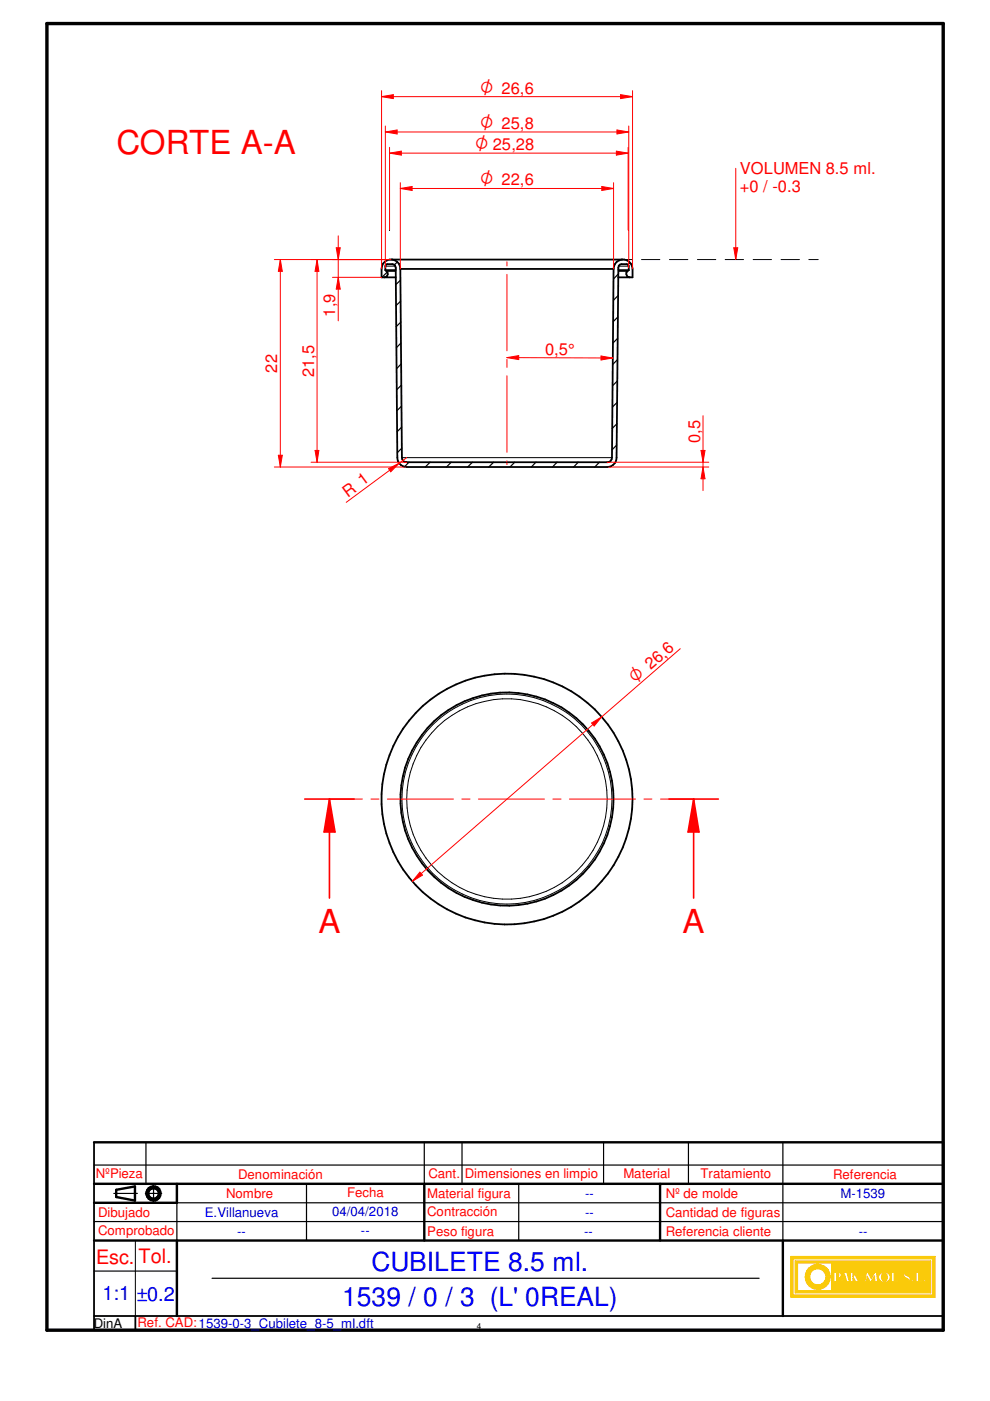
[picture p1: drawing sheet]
<svg xmlns="http://www.w3.org/2000/svg" width="210mm" height="297mm" viewBox="0 0 210 297" stroke-linecap="round" stroke-linejoin="round" font-family="sans-serif">
<path d="M9.9 5h190.1v277h-190.1z" fill="none" stroke="#000" stroke-width=".72"/>
<g fill="none" stroke="#000" stroke-width=".51">
<path d="M19.9 255h17.6M19.9 251h180.1M24.6 252.3v1.5M28.6 251.5v3.1M140 251v12M19.9 263h180.1M166 263v16"/>
<circle cx="32.5" cy="253" r="1.5"/>
<circle cx="32.6" cy="253" r="1.14"/>
</g>
<path d="M19.9 242.2v39.8h180.1v-39.8M19.9 279h180.1M28.7 279v3" fill="none" stroke="#000" stroke-width=".38"/>
<g fill="none" stroke="#000" stroke-width=".25">
<path d="M19.9 247h180.1M19.9 259h180.1M24.1 253h5M30.8 253h3.5M30.9 242.2v8.8M32.6 251.3v3.5M37.5 255v8M65 251v12M98 242.2v8.8M110 251v12M128 242.2v8.8M146 242.2v8.8"/>
<path d="M166 242.2v20.8M19.9 269.5h17.6M45 271h116"/>
</g>
<g fill="#faca0a">
<path d="M167.7 266.4v8.6h30.5v-8.6zM168.1 266.9h29.7v7.7h-29.7z" fill-rule="evenodd"/>
<path d="M168.6 267.3v6.8h28.7v-6.8zM193.1 271.5a.3 .3 0 0 1 .6 0 .3 .3 0 0 1-.6 0zM194.2 269.7h.6v1.9h.8v.2h-1.4zM195.9 271.4l.4-.1v.4l-.3 .1zM169.1 267.8h7.2v5.8h-7.2zM176.8 269.7h.8a.61 .61 0 0 1 .8 .5 .61 .61 0 0 1-.6 .7h-.4v.9h-.6zM179 269.7h.5l.6 2.1h-.6l-.1-.4h-.6l-.2 .4h-.2zM180.3 269.7h.5v.9l.8-.9h.3l-.5 .7 .7 1.4h-.7l-.5-.9-.1 .9h-.5zM182.2 270.6h.8v.2h-.8zM183.7 269.7h.3l.7 1.4 .8-1.4h.3l.3 2.1h-.6l-.1-1.2-.7 1.2h-.2l-.6-1.2-.2 1.2h-.4zM186.4 270.2a1.19 1.19 0 0 1 1.7-.4 1.19 1.19 0 0 1 .3 1.7 1.2 1.2 0 0 1-1.5 .2 1.2 1.2 0 0 1-.5-1.5zM189 269.7h.6v1.9h.8v.2h-1.4zM191.6 270a.73 .73 0 0 1 .8-.3 .73 .73 0 0 1 .6 .6l-.3 .1a.35 .35 0 0 0-.3-.5 .35 .35 0 0 0-.4 .4l.3 .1a.74 .74 0 0 1 .6 1.1 .74 .74 0 0 1-1.2 .1l-.1-.5h.2v.3a.35 .35 0 0 0 .5 .2 .35 .35 0 0 0 .1-.5 .88 .88 0 0 1-.8-1.1z" fill-rule="evenodd"/>
</g>
<g fill="none" stroke="#faca0a" stroke-width=".25">
<path d="M176.8 269.7h.8a.63 .63 0 0 1 .7 .3 .63 .63 0 0 1 0 .8l-.9 .1v.9h-.6zM179 269.7h.5l.6 2.1h-.6l-.1-.4h-.6l-.2 .4h-.2zM180.3 269.7h.5v.9l.8-.9h.3l-.5 .7 .7 1.4h-.7l-.5-.9-.1 .9h-.5zM183.7 269.7h.3l.7 1.4 .8-1.4h.3l.3 2.1h-.6l-.1-1.2-.7 1.2h-.2l-.6-1.2-.2 1.2h-.4zM186.4 270.2a1.19 1.19 0 0 1 1.7-.4 1.19 1.19 0 0 1 .3 1.7 1.2 1.2 0 0 1-1.5 .2 1.2 1.2 0 0 1-.5-1.5zM191.8 271.3h.1M192.2 271.7l-.4-.3v-.3h-.2a.73 .73 0 0 0 .4 .7 .73 .73 0 0 0 .8-.1M192.2 271.7h.1M192.2 269.7l-.4 .2-.2 .4a1.24 1.24 0 0 0 .9 1l.1 .1M192.3 269.7h.1M192.3 269.7l.6 .3 .1 .3-.3 .1a.35 .35 0 0 0-.3-.5 .35 .35 0 0 0-.4 .4l1 .6-.2 .8M192.3 270.4h.1"/>
<path d="M192.6 271.4h.1M192.6 271.4l-.4 .3M192.8 271.7h.1"/>
</g>
<path d="M171.3 269.1a2.65 2.65 0 0 1 2.9-.9 2.65 2.65 0 0 1 1.8 2.4h-.9a1.75 1.75 0 0 0-2.6-1.4 1.75 1.75 0 0 0 0 3 1.75 1.75 0 0 0 2.6-1.4h.9a2.66 2.66 0 0 1-3.6 2.4 2.66 2.66 0 0 1-1.1-4.1z" fill-rule="evenodd" fill="#faca0a"/>
<path d="M171.5 268.9a2.65 2.65 0 0 1 2.8-.7 2.65 2.65 0 0 1 1.7 2.4h-.9a1.74 1.74 0 0 0-2.6-1.4 1.74 1.74 0 0 0 0 3 1.74 1.74 0 0 0 2.6-1.4h.9a2.65 2.65 0 0 1-3.7 2.3 2.65 2.65 0 0 1-.8-4.2z" fill="none" stroke="#faca0a" stroke-width=".25"/>
<path d="M177.4 270l.4 .2v.4l-.3 .2h-.1z" fill-rule="evenodd" fill="#faca0a"/>
<path d="M177.4 270l.4 .2v.4l-.3 .2h-.1z" fill="none" stroke="#faca0a" stroke-width=".25"/>
<path d="M179.1 270.3l.2 .8h-.5z" fill="#faca0a"/>
<path d="M179.1 270.3l.2 .8h-.5z" fill="none" stroke="#faca0a" stroke-width=".25"/>
<path d="M187.1 270.2a.65 .65 0 0 1 .8-.1 .65 .65 0 0 1 .3 .7 .68 .68 0 0 1-.7 .9 .68 .68 0 0 1-.6-.9z" fill-rule="evenodd" fill="#faca0a"/>
<g fill="none" stroke="#faca0a" stroke-width=".25">
<path d="M167.7 266.4h30.5v8.6h-30.5zM168.1 266.9h29.7v7.7h-29.7zM168.6 267.3h28.7v6.8h-28.7zM169.1 267.8h7.2v5.8h-7.2zM182.2 270.6h.8v.2h-.8zM187.2 270l.3-.1a.9 .9 0 0 1 .6 .9 .9 .9 0 0 1-.6 .9 .96 .96 0 0 1-.3-1.7zM189 269.7h.6v1.9h.8v.2h-1.4zM194.2 269.7h.6v1.9h.8v.2h-1.4zM195.9 271.4l.4-.1v.4l-.3 .1z"/>
<circle cx="193.4" cy="271.5" r=".27"/>
</g>
<path d="M19.9 242.2h180.1M24.6 253.8l4 .8M28.6 251.5l-4 .8M37.5 251v4M90 251v12M37.5 263v16" fill="none" stroke="#000" stroke-width=".51"/>
<path d="M37.5 255h162.5M90 242.2v8.8" fill="none" stroke="#000" stroke-width=".25"/>
<g fill="none" stroke="#000" stroke-width=".21">
<path d="M28.7 263v16"/>
<circle cx="107.5" cy="169.4" r="21.2"/>
<circle cx="107.5" cy="169.4" r="22.3"/>
</g>
<g fill="none" stroke="#000" stroke-width=".38">
<circle cx="107.5" cy="169.4" r="22.6"/>
<circle cx="107.5" cy="169.4" r="26.6"/>
</g>
<path d="M69.8 169.4h7M78.7 169.4h1.6M82.1 169.4h14M97.9 169.4h1.8M101.4 169.4h14M117.2 169.4h1.8M120.7 169.4h14M136.5 169.4h1.7M140 169.4h7.1" fill="none" stroke="#f00" stroke-width=".21"/>
<path d="M75.1 169.4h-5.3v21M141.8 169.4h5.3" fill="none" stroke="#f00" stroke-width=".34"/>
<path d="M69.8 169.4l1.2 7h-2.3z" fill="#f00"/>
<path d="M69.8 169.4l1.2 7h-2.3zM147.1 169.4v21" fill="none" stroke="#f00" stroke-width=".34"/>
<path d="M147.1 169.4l1.1 7h-2.3z" fill="#f00"/>
<path d="M64.6 169.4h5.2M147.1 169.4l1.1 7h-2.3zM147.1 169.4h5.2" fill="none" stroke="#f00" stroke-width=".34"/>
<g fill="none" stroke="#000" stroke-width=".25">
<path d="M82.1 57.7l-1.1 1.1M84.2 55.5l-.6 .7M84.9 59.4l-1 1M131.1 58.1l-1 1M133.6 55.7l-.5 .4M85 63.8l-1.1 1M85 68.3l-1 1M85 72.7l-1 1M85 77.2l-.9 1M130.9 76.2l-1 1.1M131 71.7l-1 1M131 67.2l-1 1"/>
<path d="M131.1 62.7l-1.1 1M85.1 81.7l-1 .9M85.1 86.1l-.9 1M85.2 90.6l-1 .9M85.2 95l-1 1M86.7 98l-.9 1M91.2 98l-1 1M95.7 98l-1 1M100.2 98l-1.1 1M104.6 98l-1 1M109.1 98l-1 1M113.6 98l-1 1"/>
<path d="M118.1 98l-1 1M122.6 98l-1 1M127.1 98l-1 1M130.8 94.4l-1 1M130.8 89.8l-1 1M130.9 85.3l-1.1 1M130.9 80.8l-1 1"/>
</g>
<path d="M81.7 57.3l.1-1.2 1.4-.1a.82 .82 0 0 1 .7 1l.3 40a1.97 1.97 0 0 0 2 2h42.5a1.97 1.97 0 0 0 2-2l.4-40a.76 .76 0 0 1 .7-1l1.4 .1 .1 1.2M81.7 57.3h2.2M81.7 57.3a.79 .79 0 0 1 .5 .8 .79 .79 0 0 1-.7 .7M83.2 55a1.97 1.97 0 0 1 1.7 2M83.9 58.8h-3a3.1 3.1 0 0 1 1.1-3.6l.6-.2h49.8a2.05 2.05 0 0 1 1.7 2v1.8h-3M84.9 57h45.2M84.9 57l.3 40a.94 .94 0 0 0 1 1h42.5a.94 .94 0 0 0 1.1-1l.3-40M131.1 57.3h2.2M131.8 55a1.96 1.96 0 0 0-1.7 2M133.3 57.3a.79 .79 0 0 0-.5 .8 .79 .79 0 0 0 .7 .7" fill="none" stroke="#000" stroke-width=".38"/>
<path d="M81.7 56.4h2.1M82 57.5h1.9M131.1 57.5h1.9M131.1 56.4h2.2M85.2 97h44.6" fill="none" stroke="#000" stroke-width=".21"/>
<path d="M84.9 38.7v18.3M84.9 40l2.5-.5v.9zM130.1 38.7v18.3" fill="none" stroke="#f00" stroke-width=".21"/>
<path d="M84.9 40l2.5-.5v.9z" fill="#f00"/>
<path d="M127.6 39.5l2.5 .5-2.5 .4z" fill="none" stroke="#f00" stroke-width=".21"/>
<path d="M127.6 39.5l2.5 .5-2.5 .4z" fill="#f00"/>
<path d="M84.9 40h45.2M58.2 55h24.7M59.4 55l.5 2.5h-.9zM107.5 55.5v.9M107.5 58.2v16.2M107.5 76.2v1.7M107.5 79.7v16.2M58.2 99h28M107.5 97.7v.8" fill="none" stroke="#f00" stroke-width=".21"/>
<path d="M59.4 55l.5 2.5h-.9z" fill="#f00"/>
<path d="M59 96.5h.9l-.5 2.5z" fill="none" stroke="#f00" stroke-width=".21"/>
<path d="M59 96.5h.9l-.5 2.5z" fill="#f00"/>
<path d="M156 35.7v19.3M59.4 55v44" fill="none" stroke="#f00" stroke-width=".21"/>
<path d="M132.1 55h1.9M136 55h3.9M141.9 55h3.9M147.9 55h3.9M153.8 55h3.8M159.7 55h3.9M165.6 55h3.9M171.5 55h2" fill="none" stroke="#000" stroke-width=".21"/>
<path d="M155.6 52.5h.8l-.4 2.5z" fill="#f00"/>
<path d="M155.6 52.5h.8l-.4 2.5zM128.7 98h21.6M128.7 99h21.6M148.6 95.5h.9l-.4 2.5z" fill="none" stroke="#f00" stroke-width=".21"/>
<path d="M148.6 95.5h.9l-.4 2.5z" fill="#f00"/>
<path d="M149.1 99l.4 2.5h-.9z" fill="none" stroke="#f00" stroke-width=".21"/>
<path d="M149.1 99l.4 2.5h-.9z" fill="#f00"/>
<path d="M66 55h16.9M67.2 55l.4 2.5h-.8zM66 98h20.2M149.1 88.1v15.9" fill="none" stroke="#f00" stroke-width=".21"/>
<path d="M67.2 55l.4 2.5h-.8z" fill="#f00"/>
<path d="M66.8 95.5h.8l-.4 2.5z" fill="none" stroke="#f00" stroke-width=".21"/>
<path d="M66.8 95.5h.8l-.4 2.5z" fill="#f00"/>
<path d="M82.6 31.2v17.6M82.6 32.5l2.5-.5v.9zM133.2 31.2v17.6M67.2 55v43" fill="none" stroke="#f00" stroke-width=".21"/>
<path d="M82.6 32.5l2.5-.5v.9z" fill="#f00"/>
<path d="M130.7 32l2.5 .5-2.5 .4z" fill="none" stroke="#f00" stroke-width=".21"/>
<path d="M130.7 32l2.5 .5-2.5 .4z" fill="#f00"/>
<path d="M81.7 26.7v30.2M81.7 28l2.5-.4v.8zM82.6 32.5h50.6M133.3 26.7v30.2" fill="none" stroke="#f00" stroke-width=".21"/>
<path d="M81.7 28l2.5-.4v.8z" fill="#f00"/>
<path d="M130.8 27.6l2.5 .4-2.5 .4z" fill="none" stroke="#f00" stroke-width=".21"/>
<path d="M130.8 27.6l2.5 .4-2.5 .4z" fill="#f00"/>
<path d="M81.7 28h51.6M127.4 75.5l2.5 .4-2.5 .4z" fill="none" stroke="#f00" stroke-width=".21"/>
<path d="M127.4 75.5l2.5 .4-2.5 .4z" fill="#f00"/>
<path d="M107.5 75.8l2.5-.4v.8z" fill="none" stroke="#f00" stroke-width=".21"/>
<path d="M107.5 75.8l2.5-.4v.8z" fill="#f00"/>
<path d="M107.5 75.8l22.4 .1M82.4 99.4l2.2-1.2-1.8 1.8zM86.2 97l-12.8 9.5" fill="none" stroke="#f00" stroke-width=".21"/>
<path d="M82.4 99.4l2.2-1.2-1.8 1.8z" fill="#f00"/>
<path d="M80.9 19.2v37.8M134.1 19.2v37.8M80.9 20.5l2.5-.4v.8z" fill="none" stroke="#f00" stroke-width=".21"/>
<path d="M80.9 20.5l2.5-.4v.8z" fill="#f00"/>
<path d="M131.6 20.1l2.5 .4-2.5 .4z" fill="none" stroke="#f00" stroke-width=".21"/>
<path d="M131.6 20.1l2.5 .4-2.5 .4z" fill="#f00"/>
<path d="M80.9 20.5h53.2M70.5 55h12.4M70.5 58.8h10.4M71.3 52.5h.8l-.4 2.5z" fill="none" stroke="#f00" stroke-width=".21"/>
<path d="M71.3 52.5h.8l-.4 2.5z" fill="#f00"/>
<path d="M71.7 58.8l.4 2.5h-.8z" fill="none" stroke="#f00" stroke-width=".21"/>
<path d="M71.7 58.8l.4 2.5h-.8z" fill="#f00"/>
<path d="M71.7 50v18M144.2 137.5l-56.8 49.4M89 184.9l.6 .6-2.2 1.4z" fill="none" stroke="#f00" stroke-width=".21"/>
<path d="M89 184.9l.6 .6-2.2 1.4z" fill="#f00"/>
<path d="M125.4 153.3l2.2-1.3-1.6 1.9z" fill="none" stroke="#f00" stroke-width=".21"/>
<path d="M125.4 153.3l2.2-1.3-1.6 1.9z" fill="#f00"/>
<g font-size="7" fill="#f00">
<text x="24.7" y="32.7">CORTE A-A</text>
<text x="67.5" y="197.9">A</text>
<text x="144.7" y="197.9">A</text>
</g>
<g font-size="5.6" fill="#00f">
<text x="78.8" y="269.4">CUBILETE 8.5 ml.</text>
<text x="72.5" y="276.9">1539 / 0 / 3 (L' 0REAL)</text>
</g>
<g font-size="4.2" fill="#f00">
<text x="20.4" y="267.9">Esc.</text>
<text x="29.3" y="267.9">Tol.</text>
</g>
<g font-size="4.2" fill="#00f">
<text x="21.8" y="275.7">1:1</text>
<text x="28.9" y="275.8">±0.2</text>
</g>
<g font-size="3.9" fill="#f00">
<text x="101.8" y="19.9">O 26,6</text>
<text x="101.8" y="27.3">O 25,8</text>
<text x="100.7" y="31.8">O 25,28</text>
<text x="101.8" y="39.3">O 22,6</text>
<text x="134.7" y="144.9" transform="rotate(-41 134.7 144.9)">O 26,6</text>
</g>
<g font-size="3.5" fill="#f00">
<text x="156.9" y="36.9">VOLUMEN 8.5 ml.</text>
<text x="156.9" y="40.7">+0 / -0.3</text>
<text x="71.1" y="67.1" transform="rotate(-90 71.1 67.1)">1,9</text>
<text x="115.6" y="75.2">0,5°</text>
<text x="58.8" y="79" transform="rotate(-90 58.8 79)">22</text>
<text x="66.6" y="79.9" transform="rotate(-90 66.6 79.9)">21,5</text>
<text x="148.4" y="93.9" transform="rotate(-90 148.4 93.9)">0,5</text>
<text x="73.7" y="105.5" transform="rotate(-36 73.7 105.5)">R 1</text>
</g>
<g font-size="2.8" fill="#f00">
<text x="20.3" y="249.7">NºPieza</text>
<text x="50.5" y="250">Denominación</text>
<text x="90.8" y="249.7">Cant.</text>
<text x="98.6" y="249.7">Dimensiones en limpio</text>
<text x="132.2" y="249.7">Material</text>
<text x="148.5" y="249.7">Tratamiento</text>
<text x="176.7" y="250">Referencia</text>
<text x="20.8" y="257.9">Dibujado</text>
<text x="47.9" y="254">Nombre</text>
<text x="73.6" y="253.8">Fecha</text>
<text x="90.6" y="253.9">Material figura</text>
<text x="90.6" y="257.9">Contracción</text>
<text x="141.1" y="254">Nº de molde</text>
<text x="141.1" y="257.9">Cantidad de figuras</text>
<text x="20.8" y="261.9">Comprobado</text>
<text x="90.6" y="262">Peso figura</text>
<text x="141.1" y="262">Referencia cliente</text>
<text x="29.2" y="281.4">Ref. CAD:1539-0-3_Cubilete_8-5_ml.dft</text>
</g>
<g font-size="2.8" fill="#00f">
<text x="43.4" y="258">E.Villanueva</text>
<text x="70.4" y="257.9">04/04/2018</text>
<text x="124" y="258">--</text>
<text x="124" y="254">--</text>
<text x="178.2" y="254">M-1539</text>
<text x="50.3" y="262">--</text>
<text x="76.5" y="261.9">--</text>
<text x="123.8" y="262">--</text>
<text x="182.1" y="262.1">--</text>
</g>
<text font-size="2.8" x="19.9" y="281.5">DinA</text>
<text font-size="1.7" x="101.1" y="281.7">4</text>
</svg>
